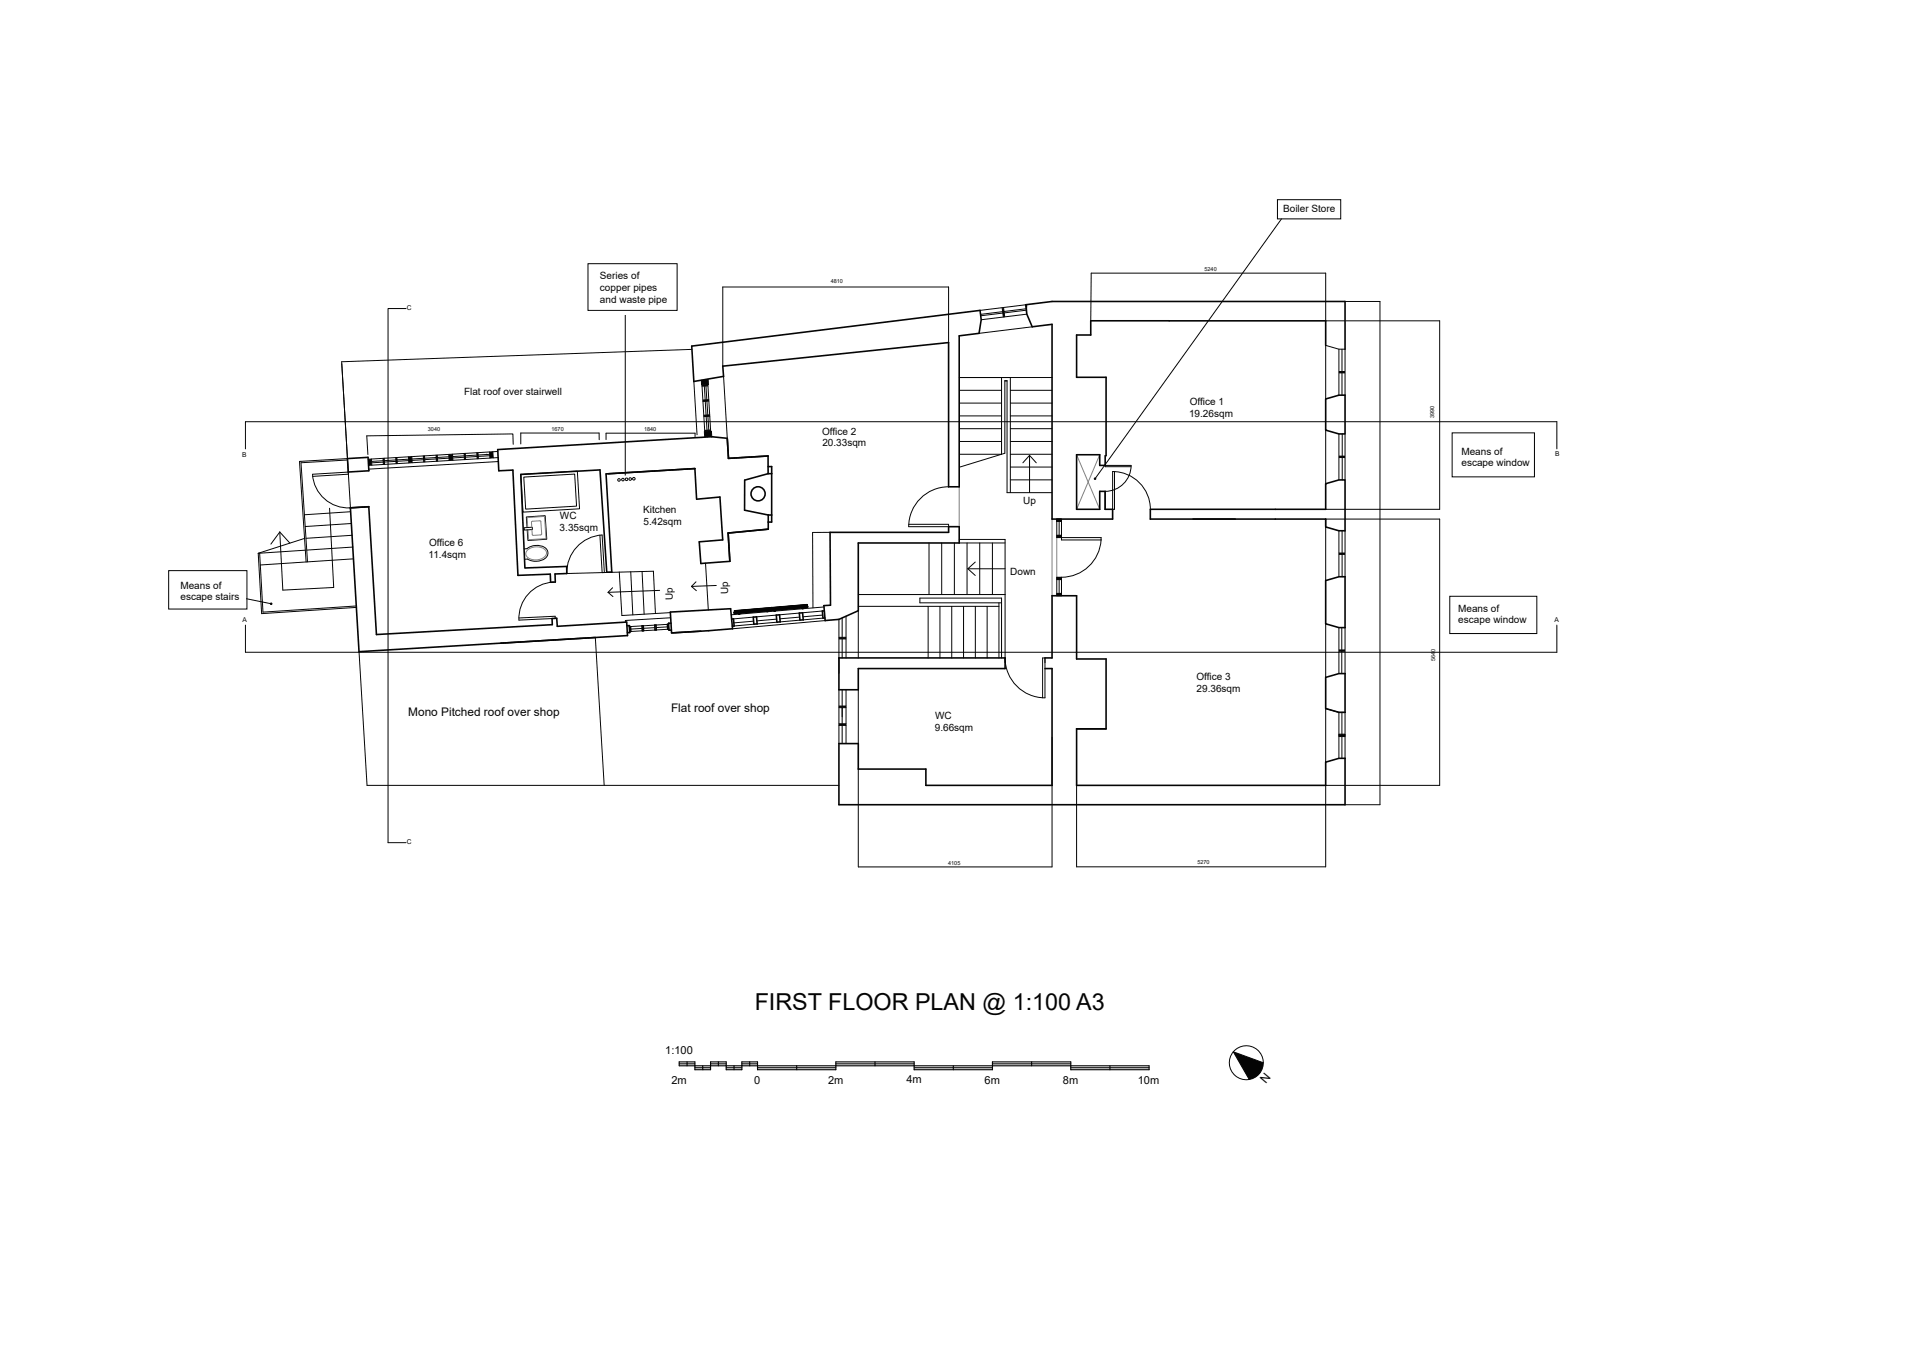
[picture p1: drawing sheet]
<svg xmlns="http://www.w3.org/2000/svg" width="420mm" height="297mm" viewBox="0 0 420 297" stroke-linecap="round" stroke-linejoin="round" font-family="sans-serif">
<!-- layer: Layer 1 -->
<g fill="none" stroke="#040503" stroke-width=".22">
<path d="M53.7 98.2v-6h286.9v6M112.3 97.2l-.1-2.3-32 .4 .3 4.1M113.9 94.7v2.4M131.1 94.7v1.5M132.6 94.7v1.4M152 94.7v.8M76.2 103.2l.5 7.9M113.9 103.8l12.4-.8 .5 8.3-12.4 .7zM114.6 104.3l11.1-.6 .4 7-11.1 .6zM114.6 115.4l1.8-.1 .1 .5-1.8 .1zM115.3 115.4l-.2-2.3 4.2-.3 .3 5.1-4.1 .3-.2-2.3M53.7 136.7v6h286.9v-6"/>
<path d="M53.9 130.9l5.4 1.1M114.6 120h.7a3.5 3.5 0 0 1 4.2 0 1.51 1.51 0 0 1-.8 2.4l-1.8 .4-.8-.2-.7-.3h-.6M164.8 135l-4.3 .4M164.9 136.5l-4.3 .4M169.8 134.5l-4.3 .4M169.9 136.1l-4.3 .4M174.9 134.1l-4.4 .4M175 135.6l-4.3 .4M179.9 133.6l-4.3 .4M180 135.2l-4.3 .4M180.5 135.7l-20.3 1.8M187.7 132.6h30.8"/>
<path d="M203 132.6v11.3M205.6 132.6v11.3M208.2 132.6v11.3M210.8 132.6v11.3M213.4 132.6v11.3M215.9 132.6v11.3M218.5 131.8v12.1M353.4 199h57.6v92.2h-57.6zM374.3 233.5v56.5"/>
</g>
<path d="M354.7 200.2h55.1v89.8h-55.1z" fill="none" stroke="#040503" stroke-width=".5"/>
<path d="M354.7 258.6h55.1M354.7 246h55.1M354.7 277.4h55.1M354.7 271.1h55.1M354.7 264.9h55.1M354.7 283.7h55.1" fill="none" stroke="#040503" stroke-width=".25"/>
<path d="M354.7 233.5h55.1M403.5 283.7v6.3" fill="none" stroke="#040503" stroke-width=".4"/>
<path d="M115.4 115.4l-.1-2.2 3.8-.3 .3 4.9-3.8 .2-.1-2.1M116.3 115.3v-1.2l1.9-.2 .2 3-1.9 .1-.1-1.2M230.1 113.5v16.8M115.4 120.3a2.83 2.83 0 0 1 4.1 .3 1.68 1.68 0 0 1-1.9 1.8 1.96 1.96 0 0 1-2.6-1.4z" fill="none" stroke="#808180" stroke-width=".22"/>
<g fill="#040503">
<path d="M231.2 113.5h1v.5h-1z" fill-rule="evenodd"/>
<path d="M231.2 117.1h1v.5h-1z" fill-rule="evenodd"/>
<path d="M231.2 126.2h1v.6h-1z" fill-rule="evenodd"/>
<path d="M231.2 129.8h1v.5h-1z" fill-rule="evenodd"/>
</g>
<path d="M207.5 74.9v-12.1h-49.4v17.3M219.3 68.2l-4.8 .6M219.4 68.5l-4.9 .6M224.5 67.5l-4.9 .6M238.6 70.2l.1-10.5h51.3v10.5h24.9v41.2h-24.9M113.9 94.7h17.2M132.6 94.7h19.4M76 100.6l-10.2 .6 1.5 21.7M290 113.5h24.9v58.3h-24.9" fill="none" stroke="#040503" stroke-width=".22"/>
<g fill="#040503">
<path d="M154.1 94.4l1.5-.1 .1 1.2-1.5 .1z" fill-rule="evenodd"/>
<path d="M154.2 94.1l1.2-.1 .1 .3-1.3 .1z" fill-rule="evenodd"/>
<path d="M154 90.8l1.3-.1v.3l-1.3 .1z" fill-rule="evenodd"/>
<path d="M153.8 87.5l1.3-.1v.3l-1.3 .1z" fill-rule="evenodd"/>
<path d="M153.4 83.1l1.5-.2 .1 1.2-1.5 .1z" fill-rule="evenodd"/>
</g>
<path d="M153.4 83.1l.1 1.1M153.6 84.2l.6 10.2M154.2 95.6h.1M154.8 84.1l.7 10.2M155.5 95.5h.1" fill="none" stroke="#040503" stroke-width=".22"/>
<g fill="#040503">
<path d="M153.6 84.2l1.2-.1 .1 .3-1.3 .1z" fill-rule="evenodd"/>
<path d="M219.2 67.3h.3l.3 2h-.3z" fill-rule="evenodd"/>
<path d="M292.9 81.1h1.3v.6h-1.3z" fill-rule="evenodd"/>
<path d="M292.9 99.7h1.3v.5h-1.3z" fill-rule="evenodd"/>
<path d="M292.9 120.8h1.3v.6h-1.3z" fill-rule="evenodd"/>
<path d="M292.9 142h1.3v.6h-1.3z" fill-rule="evenodd"/>
<path d="M292.9 160.6h1.3v.5h-1.3z" fill-rule="evenodd"/>
<path d="M183.5 158.3h1.6v.3l-1.6 .1z" fill-rule="evenodd"/>
<path d="M183.5 154.4h1.6v.4h-1.6z" fill-rule="evenodd"/>
<path d="M183.5 139.4h1.6v.3h-1.6z" fill-rule="evenodd"/>
</g>
<path d="M184.2 139.7v4.2" fill="none" stroke="#040503" stroke-width=".22"/>
<g fill="#040503">
<path d="M107.1 98.8h.7l.1 1.3-.7 .1z" fill-rule="evenodd"/>
<path d="M98.2 99.4l.8-.1 .1 1.4h-.8z" fill-rule="evenodd"/>
<path d="M89.3 99.9h.8l.1 1.3h-.8z" fill-rule="evenodd"/>
<path d="M104.3 99h.3v1.3l-.2 .1z" fill-rule="evenodd"/>
<path d="M101.5 99.2h.3l.1 1.3h-.3z" fill-rule="evenodd"/>
<path d="M95.4 99.5h.2l.1 1.4h-.2z" fill-rule="evenodd"/>
<path d="M92.6 99.7h.3v1.3l-.2 .1z" fill-rule="evenodd"/>
<path d="M86.6 100.1h.2l.1 1.3h-.3z" fill-rule="evenodd"/>
<path d="M83.8 100.2h.2l.1 1.4h-.2z" fill-rule="evenodd"/>
<path d="M80.5 100.4h.8v1.3l-.7 .1z" fill-rule="evenodd"/>
</g>
<g fill="none" stroke="#040503" stroke-width=".22">
<path d="M219.2 67.3l.3 2M219.5 67.3l.3 2M224.5 67.8l-4.8 .6M98.2 99.9l-2.5 .1M101.6 99.7l-2.6 .1M104.3 99.5l-2.5 .2M104.4 99.8l-2.6 .2M107.1 99.4l-2.5 .1M107.1 99.7l-2.5 .1M154.1 84.4l.2 3.1M154.1 94.4l.1 1.2M154.3 87.8l.2 3"/>
<path d="M154.5 91.1l.2 3M76.1 101.2h.1M76.1 101.5h.1M83.8 100.8l-2.5 .1M83.8 101.1l-2.5 .1M86.6 100.6l-2.5 .1M86.6 100.9l-2.5 .2M89.4 100.4l-2.5 .2M89.4 100.7l-2.5 .2M92.6 100.2l-2.5 .2M92.7 100.5l-2.6 .2M95.4 100.1l-2.5 .1"/>
<path d="M95.4 100.4l-2.5 .1M98.2 100.2l-2.5 .2M101.6 100l-2.6 .2M137.2 138.2h.1M140.4 136.9l-2.5 .1M140.5 138l-2.5 .1M143.2 136.7l-2.5 .2M143.3 137.8l-2.5 .1M146 136.5l-2.5 .2M146.1 137.6l-2.5 .2M183.5 135.5v11.7M184.2 135.1v4.3"/>
<path d="M185.1 139.4h-1.6M185.1 139.7h-1.6M185.1 134.8v9.1M184.2 154.8v2M184.2 158.6v4M185.1 154.4h-1.6M185.1 154.8h-1.6M228.1 143.9h.5M292.9 160.6h1.3v.5h-1.3zM293.5 161.1v4.8"/>
</g>
<circle cx="59.3" cy="132" r=".17" fill="#040503"/>
<g fill="none" stroke="#040503" stroke-width=".22">
<path d="M280.3 47.9l-40.8 56.8M293.6 76.4v10M154.9 82.9l.1 1.2M155.6 94.3l.1 1.2M293.6 94.9v10.1M61.2 116.4l-1.9 2.6M61.2 116.4l2.2 2.4M65.8 100.9h.1M66.6 117.8l-10.1 3.2M72.1 111.2l.9 17.3-11.1 .6-.7-12.7M76.7 111.9l-10.1 .7M76.9 114.5l-10.1 .7"/>
<path d="M77 117.1l-10.1 .6M77.2 119.6l-10.1 .7M293.6 116.1v10M56.5 121l.7 13.2 20.8-1.4M56.8 121l.7 12.9 20.4-1.4M66.8 120.3l-10.3 .7M77.3 122.2l-20.4 1.4M133 129.5l1.1 1M134 128.5l-1 1M144.3 129.1l-11.3 .4M151.3 128.3l1 .9M152.3 127.2l-1 1.1"/>
<path d="M156.7 128l-5.4 .3M293.5 137.3v10M78.5 142.5l1.8 29.3M184.2 150.9v3.5M184.2 154.8v3.5M185.1 158.3h-1.6M185.1 158.6l-1.6 .1M185.1 150.9v11.7M293.5 155.8v4.8"/>
<circle cx="59.3" cy="132" r=".17"/>
</g>
<circle cx="239.5" cy="104.7" r=".17" fill="#040503"/>
<g fill="none" stroke="#040503" stroke-width=".22">
<path d="M224.4 66.7l-10 1.2M224.6 68.7l-10 1.2M225.8 71.5l-11.6 1.4M89.3 99.9l.1 1.3M92.6 99.7l.1 1.4M92.9 99.7v1.3M95.4 99.5l.1 1.4M95.6 99.5l.1 1.4M98.2 99.4l.1 1.3M99 99.3l.1 1.4M101.5 99.2l.1 1.3M101.8 99.2l.1 1.3"/>
<path d="M104.3 99l.1 1.4M104.6 99v1.3M107.1 98.8l.1 1.4M107.8 98.8l.1 1.3M154.4 84.4l.2 3M154.6 87.7l.2 3.1M154.7 95.6h.1M154.9 91.1l.1 3M154.9 84.4l-1.3 .1M155 84.1l-1.5 .1M155 87.4l-1.2 .1M155.1 87.7l-1.3 .1"/>
<path d="M155.2 90.7l-1.2 .1M155.3 91l-1.3 .1M155.4 94l-1.2 .1M155.6 94.3l-1.5 .1M158.3 82.3l.8 13.6M241.8 99.7h.2M68.4 104.2l7.8-.5v-.5l-7.8 .5a7.8 7.8 0 0 0 8.3 7.4M76 100.3l-10.5 .6 1.5 22M81.3 100.4v1.3M83.8 100.2l.1 1.4M84 100.2l.1 1.4M86.6 100.1v1.3"/>
<path d="M86.8 100.1l.1 1.3M109 100.1l-28.4 1.7M109 100.9l-28.3 1.7M131.2 117l.5 8.2h.5M181.6 116.4l-3.8 .1v16.4M207.5 115.2v1.2M247.4 102.1h-5.6v-.3h5.6a5.7 5.7 0 0 1-5.6 5.7M121.1 127.3a8 8 0 0 0-7.6 8.3l8-.4-.1-.4-7.9 .4M132.2 125.2l-.5-8.2a8.2 8.2 0 0 0-7.7 8.4l18.9-.5 .5 9.3M135.5 125.1l.5 9.5 10.6-.6M138 125l.4 9.5M140.5 125l.4 9.3"/>
<path d="M140.5 137.4l-2.5 .2M143.3 137.3l-2.6 .1M146 137.1l-2.5 .2M146.7 135.1l-9.9 .6v.4M164.9 135.9l-4.4 .3M169.9 135.4l-4.3 .4M174.9 135l-4.3 .3M180 134.5l-4.4 .4M211.7 124.4l1.6 1.5M211.7 124.4h8.2M213.3 122.9l-1.6 1.5M219.9 143.9a8.7 8.7 0 0 0 8.7 8.7v-8.7"/>
<path d="M228.1 143.9v8.7M187.7 168.2v21.4M230.1 171.8v17.8h-42.3"/>
<circle cx="239.5" cy="104.7" r=".17"/>
</g>
<path d="M235.5 99.5l5.1 11.9M240.6 99.5l-5.1 11.9M209.8 106.5v8.7M231.2 117.6v8.7" fill="none" stroke="#808180" stroke-width=".22"/>
<path d="M235.5 171.8v17.8M290 171.8v17.8M235.5 189.6h54.5" fill="none" stroke="#040503" stroke-width=".22"/>
<g fill="none" stroke="#040503" stroke-width=".22">
<path d="M88.8 67.5h-3.9v116.8h3.9M151.4 76.4l-76.7 2.7 1.3 21.2M292.9 76.4v10M294.2 65.9h7.7v110.1h-7.7M75.5 92.1l.7 11.1M90.1 99.9l.1 1.3M108.9 98.7l-28.4 1.7M151.8 83.4l.7 11.7M209.8 82.6h20.3M210 96.6h9.1M210 93.8h9.1M210 91h9.1"/>
<path d="M210 88.2h9.1M210 85.4h9.1M219.1 82.6v16.8h-9.1M221 99.4h9.1M221 96.6h9.1M221 93.8h9.1M221 91h9.1M221 88.2h9.1M221 85.4h9.1M221 82.6v25.1M225.2 99.6l-1.5 1.6M225.2 99.6l1.5 1.6"/>
<path d="M225.2 99.6v8.1M290 94.1v11.7M292.9 94.9v10.1M294.2 86.4v-10h-1.3l-2.9-.9v11.8M294.2 94.9v10.1M76.7 111.1v.4M203.2 118.8v11.2M206 118.8v11.2M207.5 106.5a8.7 8.7 0 0 0-8.7 8.7h8.7v-.5h-8.7M208.8 118.8v11.2M209.8 118.8h10.1M209.8 118h10.1v26.9"/>
<path d="M210 102.1l9.8-3v-15.8h.5v24.4h9.8M211.5 118.8v11.2M214.3 118.8v11.2M217.1 118.8v11.2M221 104.9h9.1M221 102.1h9.1M231.2 113.5v4.1M231.2 113.5h1v.5h-1zM231.2 117.1h1v.5h-1zM231.7 114v3.1M232.2 113.5v4.6h8.7M232.2 117.6h8.7"/>
<path d="M240.9 117.6a8.6 8.6 0 0 1-8.7 8.6v4.1M241.7 107.5v3.9M243.8 103.1v8.3h-.4v-8.3a8.3 8.3 0 0 1 8.2 8.3M290 113.5v13.5M292.9 116.1v10M294.2 116.1v10M130.2 139.4l2 32.4M154.3 123.2l.6 10.2M180.3 132.7l-20.3 1.8M187.7 130h32.2M187.7 133.6v10.3M219.1 131.8h-17.9v-1h17.9v13.1"/>
<path d="M231.2 126.2v4.1M231.2 129.8h1v.5h-1zM231.2 126.2h1v.6h-1zM231.7 126.8v3M290 136.4v11.7M292.9 137.3v10M294.2 137.3v10M183.5 150.9v11.7M187.7 150.9v11.7M228.6 143.9v1M292.9 155.8v10.1M80.3 171.8h103.2"/>
<path d="M230.1 170.5v1.3M235.5 170.5v1.3M294.2 165.9v-10.1h-1.3l-2.9-.8v11.7"/>
</g>
<path d="M224.5 66.6v2.1" fill="none" stroke="#040503" stroke-width=".34"/>
<g fill="none" stroke="#040503" stroke-width=".35">
<path d="M151.3 75.7l63.1-7.8 .2 2-.4 3-4.4 .5v33.1h-2.3v-31.6l-49.4 5.2 .2 2.2-6.5 1.1zM290 75.5v-5.3h-51.4v3.1h-3.1v9.2h6.5v17.2M294.2 76.4v-10.5h-64.1l-5.7 .7 .2 2.1 1.2 2.8 4.3-.6v42.6h13.3v-2.1h-1.7v-3.9M159.1 95.9l-3.4-.4-46.8 2.8 .2 4.7 3.1-.2 1.1 23 7.1-.2v1.7h1.1l-.1-1.8 2.6-.1v-1.5M159.1 95.9l.3 4.3 8.6-.5v3.9M241.8 99.7v2.1h-1.2v-2.3h-5.1v11.9h5.1v-3.9h1.2M290 87.3l2.9-.9h1.3v8.5h-1.3l-2.9-.8zM76 100.3l4.5-.3 .2 3-4.5 .2zM76.6 111.1l4.1-.3 1.6 28 38.5-2.2v-1.3l1-.1 .1 1.8M76.7 111.1l1.8 31.4 58.8-3.5-.2-3-15.2 1M152.4 109.2l-.4-6.7-19.4 1.1 1.2 21.5h-1.1l-1.5-22.3-17.3 1 .9 20.4 9.1-.3M152.4 109.2l5.1-.5 .6 9.4-5.1 .4 .3 4.7 6.4-.4-.4-6.2 8.8-.9v-3.1"/>
<path d="M168 102.1l.8-.1v12.2h-.7M168 103.6l-5.1 1.4v6.6l5.2 1M168.1 112.6h.7M168.8 103.6h-.8M181.6 116.4h25.9v-1.2h2.3v3.6h-22.1v14.8l-4.2 1.9-3 .2-.3-3.2 1.5-.1zM251.6 111.4h38.4v-5.6l2.9-.8h1.3v11.1h-1.3l-2.9-.8v-1.8h-38.4zM137.1 136.9l.6-.1v1.5l-.5 .1M137.7 137h.2l.1 1.1h-.3M140.4 136.9h.3l.1 1-.3 .1zM143.2 136.7h.3l.1 1.1h-.3zM146.3 136.5h-.3l.1 1.1h.2M146.6 133.9l13.2-.8 .4 4.4-13.3 .9z"/>
<path d="M146.8 136.3h-.6l.1 1.5h.6M160 135.4h.5l.1 1.5h-.4M164.8 135l.7-.1 .1 1.6h-.7zM169.8 134.5h.7l.2 1.5-.8 .1zM174.9 134.1l.7-.1 .1 1.6h-.7zM180.3 133.6h-.4l.1 1.6 .5-.1M290 127l2.9-.9h1.3v11.2h-1.3l-2.9-.9zM183.5 143.9h36.4v2.3h-32.2v4.7h-4.2zM228.6 143.9h1.5v-13.6h5.4v13.8h6.5v15.3h-6.5v12.4h54.5v-5.1l2.9-.8h1.3v10.1h-110.7v-13.4h4.2v5.6h14.8v3.6h27.6v-25.6h-1.5M290 148.1l2.9-.8h1.3v8.5h-1.3l-2.9-.8z"/>
<circle cx="165.8" cy="108" r="1.55"/>
</g>
<path d="M230.1 161.3v9.2" fill="none" stroke="#808180" stroke-width=".35"/>
<g fill="none" stroke="#040503" stroke-width=".25">
<path d="M148.6 232.2v.9h102.8v.9h-17.2v-1.8h-17.1v1.8h-17.1v-1.8h-17.2v1.8h-17.1v-1.8h-3.4v1.8h-3.4v-1.8h-3.5v1.8h-3.4v-1.8zM148.6 232.7h3.4M150.3 232.2v.9M152 233.5h3.4M153.7 233.1v.9M155.4 232.7h3.5M157.1 232.2v.9M158.9 233.5h3.4M160.6 233.1v.9M162.3 232.7h3.4M164 232.2v.9M165.7 233.5h17.1"/>
<path d="M174.3 233.1v.9M182.8 232.7h17.2M191.4 232.2v.9M200 233.5h17.1M208.5 233.1v.9M217.1 232.7h17.1M225.7 232.2v.9M234.2 233.5h17.2M242.8 233.1v.9"/>
</g>
<path d="M269.8 230l6.5 2.4-.2 1.3-.6 1.1-.9 .8-1.3 .5z" fill-rule="evenodd" fill="#040503"/>
<g fill="none" stroke="#040503" stroke-width=".22">
<path d="M128.6 57.7h19.5v10.2h-19.5zM279.4 43.7h13.9v4.2h-13.9zM136.8 68.9v35.1M317.7 94.7h18v9.6h-18zM36.9 124.8h17.1v8.4h-17.1zM160.6 134h.1M160.6 134v.1M160.6 134.1h.1M160.6 134l.1 .1M160.6 133.6v.2M160.6 133.6h.1M160.6 133.8h.1"/>
<path d="M160.7 134h-.1M160.7 134h.1M160.7 134.1h.1M160.7 134.1h-.1M160.8 133.6l-.2 .1M160.8 133.6v.2M160.8 133.8h-.2M160.8 133.9l-.1 .1M160.8 133.9v.2M160.8 133.6h.1M160.8 134.1h-.1M160.8 133.8h.1"/>
<path d="M160.8 133.9v.1M160.8 133.9h.1M160.8 134.1h.1M160.9 134.1h.1M160.9 133.6h-.1M160.9 133.6h.1M160.9 133.8h.1M160.9 133.9h-.1M160.9 133.9l.1 .2M160.9 133.9h.1M161 133.8h-.1M161 133.8h.1"/>
<path d="M161 134.1h-.1M161 134.1h.1M161 133.6h.1M161 133.6v.2M161.1 133.6v.5M161.1 133.5l.1 .6M161.2 133.5l.1 .6M161.4 133.5v.6M161.4 134.2h.1M161.5 133.5v.6M161.5 134.2h.1M161.6 133.5v.6"/>
<path d="M161.6 134.2h.1M161.6 134.2v.1M161.7 133.5v.6M161.8 133.5v.6M161.8 134.2l-.2 .1M161.8 134.2h.1M161.9 134.2h-.3M161.9 133.5v.6M161.9 134.1v.1M162 133.5v.6M162.1 134.1h.1M162.1 133.5v.5"/>
<path d="M162.2 133.5v.5M162.3 133.5v.5M162.4 133.4v.6M162.5 133.4v.6M162.6 133.4v.6M162.7 133.4v.3M162.7 133.7v.3M162.8 133.4v.6M162.9 133.4v.6M163 133.4v.6M163.1 133.4v.6M163.2 133.4l.1 .5"/>
<path d="M163.3 133.4l.1 .5M163.4 133.4l.1 .5M163.5 133.3l.1 .6M163.6 133.3l.1 .6M163.7 133.3l.1 .6M163.8 133.3l.1 .6M163.9 133.3l.1 .6M164 133.3l.1 .6M164.1 133.3l.1 .6M164.2 133.3l.1 .6M164.3 133.3l.1 .6M164.4 133.3l.1 .5"/>
<path d="M164.5 133.3l.1 .5M164.6 133.3l.1 .5M164.7 133.2l.1 .6M164.8 133.2l.1 .6M164.9 133.2l.1 .6M165.1 133.2v.6M165.2 133.2v.6M165.3 133.2v.3M165.3 133.5v.3M165.4 133.2v.6M165.5 133.2v.6M165.6 133.2v.5"/>
<path d="M165.7 133.2v.5M165.8 133.2v.5M165.9 133.1v.6M166 133.1v.6M166.1 133.1v.6M166.2 133.1v.6M166.3 133.1v.6M166.4 133.1v.6M166.5 133.1v.6M166.6 133.1v.6M166.7 133.1v.6M166.8 133.1v.5"/>
<path d="M166.9 133.1l.1 .5M167 133.1l.1 .5M167.1 133l.1 .6M167.2 133l.1 .6M167.3 133l.1 .6M167.4 133l.1 .6M167.5 133l.1 .6M167.5 133.6v.1M167.6 133l.2 .7 .3-.1M167.7 133l.1 .6M167.8 133.7h.1M167.8 133.7v.1"/>
<path d="M167.8 133l.1 .3M167.9 133.3v.3M167.9 133l.1 .5M168 133.7h.1M168 133.7h-.2M168 133l.1 .5M168.1 133l.1 .5M168.2 133.6h.1M168.2 132.9l.1 .6M168.3 132.9l.1 .6M168.4 133.1h.1M168.4 133.3v.2"/>
<path d="M168.4 133.3h.1M168.4 133.4v.1M168.4 132.9h.1M168.4 133.5h.1M168.4 132.9l.1 .7M168.4 133.3l-7.3 .6M168.5 133h-.1M168.5 133v.1M168.5 133.1h-.1M168.5 133.3h-.1M168.5 133h.1M168.5 133.5h-.1"/>
<path d="M168.5 133.1h.1M168.5 133.1l.1 .1M168.6 133.3l-.1 .2M168.6 133.3h-.1M168.6 133.3h.1M168.6 133.4v.1M168.6 133.4h-.1M168.6 133.5h.1M168.6 132.9l-.1 .1M168.6 132.9l-7.7 .7M168.6 132.9h.1M168.6 133.2h.1"/>
<path d="M168.6 133.2v.1M168.6 133.5l-7.6 .6M168.7 132.9h-.1M168.7 132.9h.1M168.7 133.2h-.1M168.7 133.2h.1M168.7 133.2l.1 .1M168.7 133.5h-.1M168.7 133.5h.1M168.7 132.9v.1M168.7 133l.1 .1M168.7 133.1v.1"/>
<path d="M168.8 133.1h-.1M168.8 133.3h.1M168.8 133h-.1M168.8 133v.1M168.8 133.4l-.1 .1M168.8 133.4h.1M168.8 133.3v.1M168.8 132.8l.1 .7M168.9 132.9v.6M168.9 132.9v.2M168.9 133h-.1M168.9 132.9h.1"/>
<path d="M168.9 133.1h-.1M168.9 133.1h.1M168.9 133.3h-.1M168.9 133.3v.1M168.9 133.2h.1M168.9 133.4h-.1M169 133.4h-.1M169 132.9v.6M169.1 132.9v.6M169.1 133.5h.1M169.2 132.9v.5M169.3 133.5v.1"/>
<path d="M169.3 132.9v.5M169.3 133.6h.3M169.3 133.6h.1M169.4 132.9v.5M169.5 132.8v.6M169.6 133.5v.1M169.6 133.6h.1M169.6 133.5h.1M169.6 132.8v.6M169.6 133.6h-.3M169.7 132.8v.6M169.8 132.8v.6"/>
<path d="M169.8 133.5h.1M169.9 132.8v.6M170 132.8v.6M170.1 132.8v.6M170.2 132.8v.6M170.3 132.8v.5M170.4 132.8v.3M170.4 133.1v.2M170.5 132.8v.5M170.6 132.7l.1 .6M170.7 132.7l.1 .6M170.8 132.7l.1 .6"/>
<path d="M170.9 132.7l.1 .6M171 132.7l.1 .6M171.1 132.7l.1 .6M171.2 132.7l.1 .6M171.3 132.7l.1 .6M171.4 132.7l.1 .6M171.5 132.7l.1 .5M171.6 132.7l.1 .5M171.7 132.7l.1 .5M171.8 132.6l.1 .6M171.9 132.6l.1 .6M172 132.6l.1 .6"/>
<path d="M172.1 132.6l.1 .6M172.2 132.6l.1 .6M172.3 132.6l.1 .6M172.5 132.6v.6M172.6 132.6v.6M172.7 132.6v.5M172.8 132.6v.5M172.9 132.6v.5M173 132.5v.4M173 132.9v.2M173.1 132.5v.6M173.2 132.5v.6"/>
<path d="M173.3 132.5v.6M173.4 132.5v.6M173.5 132.5v.6M173.6 132.5v.6M173.7 132.5v.6M173.8 132.5v.6M173.9 132.5v.5M174 132.5v.5M174.1 132.5v.5M174.2 132.4v.6M174.3 132.4l.1 .6M174.4 132.4l.1 .6"/>
<path d="M174.5 132.4l.1 .6M174.6 132.4l.1 .6M174.7 132.4l.1 .6M174.8 132.4v.3M174.8 132.7l.1 .3M174.9 132.4l.1 .6M175 132.4l.1 .5M175.1 132.4l.1 .5M175.2 132.4l.1 .5M175.3 133h.1M175.3 132.3l.1 .6M175.4 133l.1 .1"/>
<path d="M175.4 132.3l.1 .6M175.5 133v.1M175.5 133.1h.1M175.5 132.3l.1 .3M175.6 132.7v.2M175.6 132.3l.1 .6M175.7 133v.1M175.7 133h.1M175.7 133l-.2 .1M175.7 132.3l.1 .6M175.8 132.9v.1M175.8 132.3l.1 .6"/>
<path d="M175.9 132.3l.1 .6M176 132.9h.1M176.1 132.3v.6M176.1 132.3l.1 .6M176.2 132.6l-7.4 .6M176.3 132.6v.2M176.3 132.6h.1M176.3 132.8h.1M176.3 132.3v.2h.1M176.3 132.3l-7.6 .6M176.3 132.3h.1M176.4 132.8h.1"/>
<path d="M176.4 132.8l-7.7 .7M176.4 132.3l.2-.1-16 1.4h.3M176.4 132.3h-.1M176.4 132.3h.1M176.4 132.6h-.1M176.4 132.6h.1M176.4 132.5h.1M176.4 132.8h.2l-15.9 1.4 .2-.1M176.5 132.3h.1M176.5 132.3v.2M176.5 132.5h-.1M176.5 132.5h.1"/>
<path d="M176.5 132.6h.1M176.5 132.3v.1M176.5 132.4h.1M176.5 132.8h-.1M176.5 132.6v.2M176.5 132.8h.1M176.6 132.3l.1 .1M176.6 132.3h-.1M176.6 132.3h.1M176.7 132.4h-.2M176.7 132.4h.1M176.7 132.6v.2"/>
<path d="M176.7 132.6h-.2M176.7 132.8h.1M176.7 132.8h-.2M317.1 130.4h19.1v8.2h-19.1zM276.3 232.4l-6.5-2.4 3.5 6.1"/>
<circle cx="135.4" cy="105" r=".28"/>
<circle cx="136.3" cy="104.9" r=".28"/>
<circle cx="137.1" cy="104.8" r=".28"/>
<circle cx="137.9" cy="104.8" r=".28"/>
<circle cx="138.7" cy="104.7" r=".28"/>
<circle cx="272.6" cy="232.4" r="3.7"/>
</g>
<path d="M106.4 99.2h.1" fill="none" stroke="#86d6f6" stroke-width=".22"/>
<g fill="#fff">
<path d="M348.2 194.7h71.8v101.7h-71.8z"/>
<path d="M331.6 152.4h88.4v144.6h-88.4z"/>
</g>
<text font-size="5.1" fill="#040503" x="165.1" y="221">FIRST FLOOR PLAN @ 1:100 A3</text>
<g font-size="2.6" fill="#040503">
<text x="146.8" y="155.6">Flat roof over shop</text>
<text x="89.3" y="156.6">Mono Pitched roof over shop</text>
<text x="276.9" y="237" transform="rotate(-50 276.9 237)">N</text>
</g>
<g font-size="2.4" fill="#040503">
<text x="145.5" y="230.5">1:100</text>
<text x="146.9" y="237">2m</text>
<text x="165" y="237">0</text>
<text x="181.1" y="237">2m</text>
<text x="198.3" y="237">4m</text>
<text x="215.4" y="237">6m</text>
<text x="232.5" y="237">8m</text>
<text x="248.9" y="237">10m</text>
</g>
<g font-size="2.2" fill="#040503">
<text x="280.7" y="46.4">Boiler Store</text>
<text x="131.2" y="61">Series of</text>
<text x="131.2" y="63.7">copper pipes</text>
<text x="131.2" y="66.3">and waste pipe</text>
<text x="101.5" y="86.5">Flat roof over stairwell</text>
<text x="260.2" y="88.7">Office 1</text>
<text x="179.8" y="95">Office 2</text>
<text x="260.1" y="91.3">19.26sqm</text>
<text x="179.9" y="97.6">20.33sqm</text>
<text x="319.7" y="99.5">Means of</text>
<text x="319.7" y="101.9">escape window</text>
<text x="122.5" y="113.4">WC</text>
<text x="140.7" y="112.1">Kitchen</text>
<text x="223.8" y="110.3">Up</text>
<text x="93.9" y="119.5">Office 6</text>
<text x="122.4" y="116">3.35sqm</text>
<text x="140.8" y="114.7">5.42sqm</text>
<text x="93.7" y="122.1">11.4sqm</text>
<text x="221" y="125.7">Down</text>
<text x="39.5" y="128.7">Means of</text>
<text x="39.5" y="131.1">escape stairs</text>
<text x="147.2" y="131.3" transform="rotate(-91 147.2 131.3)">Up</text>
<text x="159.3" y="130" transform="rotate(-91 159.3 130)">Up</text>
<text x="319" y="133.8">Means of</text>
<text x="319" y="136.2">escape window</text>
<text x="261.7" y="148.8">Office 3</text>
<text x="261.8" y="151.4">29.36sqm</text>
<text x="204.5" y="159.9">9.66sqm</text>
<text x="204.6" y="157.3">WC</text>
</g>
<g font-size="1.5" fill="#040503">
<text x="89" y="67.9">C</text>
<text x="52.9" y="99.9">B</text>
<text x="340.2" y="99.8">B</text>
<text x="53" y="136.1">A</text>
<text x="340.1" y="136.1">A</text>
<text x="89" y="184.7">C</text>
</g>
<g font-size="1.2" fill="#040503">
<text x="263.5" y="59.2">5240</text>
<text x="181.7" y="61.9">4810</text>
<text x="93.6" y="94.2">3040</text>
<text x="120.6" y="94.2">1670</text>
<text x="140.9" y="94.2">1840</text>
<text x="313.7" y="91.4" transform="rotate(-90 313.7 91.4)">3990</text>
<text x="313.9" y="144.6" transform="rotate(-90 313.9 144.6)">5640</text>
<text x="207.4" y="189.2">4105</text>
<text x="261.9" y="188.9">5270</text>
</g>
</svg>
